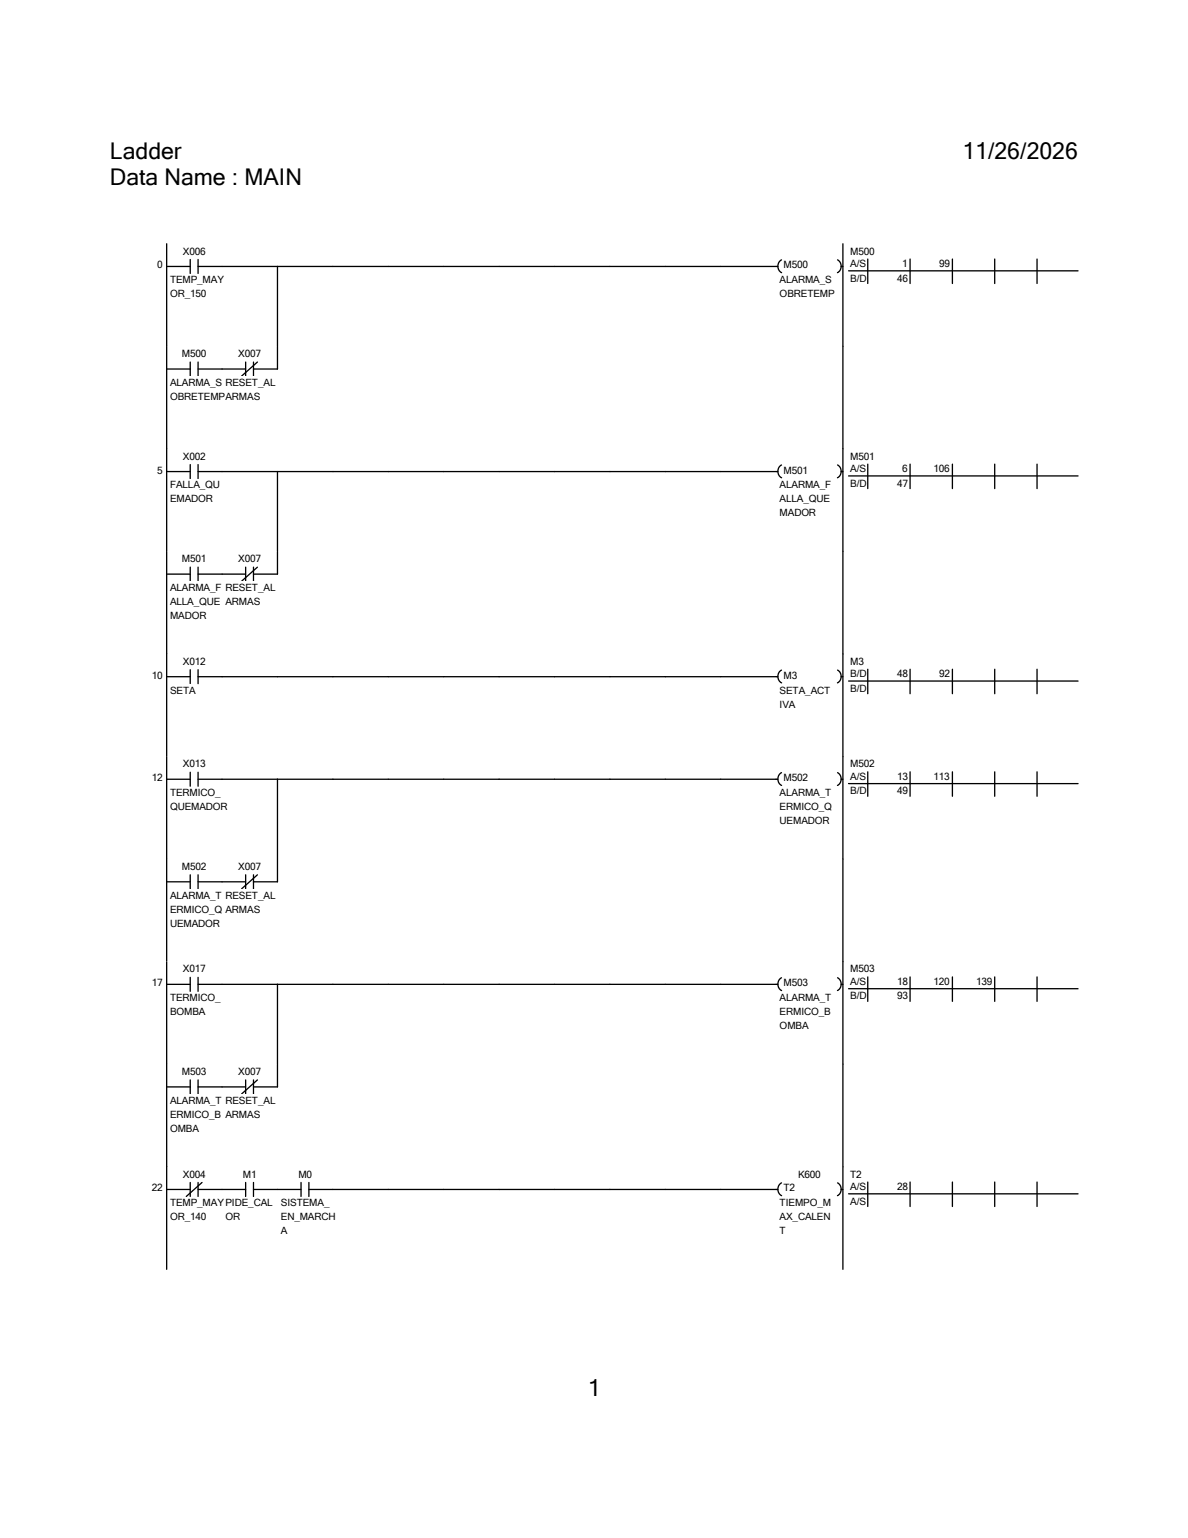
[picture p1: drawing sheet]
<svg xmlns="http://www.w3.org/2000/svg" width="216mm" height="279mm" viewBox="0 0 216 279" stroke-linecap="round" stroke-linejoin="round" font-family="sans-serif">
<path d="M20 44.3h175.8v200.2h-175.8z" fill-rule="evenodd" fill="#fff" stroke="#fff" stroke-width=".24"/>
<g fill="#fff">
<path d="M20 44.3h121.1v18.6h-121.1z" fill-rule="evenodd"/>
<path d="M141.1 44.3h12.1v18.6h-12.1zM28.5 47.2h1.5v1.9h-1.5z" fill-rule="evenodd"/>
</g>
<path d="M33.2 44.6h4.1v2.1h-4.1z" fill="#fff"/>
<path d="M30.3 48.4h4.3M34.6 47.1v2.6M36 48.4h4.4M36 47.1v2.6" fill="none" stroke="#000" stroke-width=".24"/>
<g fill="#fff">
<path d="M30.9 49.8h9.8v2.1h-9.8z"/>
<path d="M30.9 52.4h6.6v2h-6.6z"/>
</g>
<path d="M30.3 44.3v18.6M40.4 48.4h101M50.4 48.4v14.5M142 47.2a1.34 1.34 0 0 0 0 2.3" fill="none" stroke="#000" stroke-width=".24"/>
<path d="M142.4 47.2h4.4v1.9h-4.4z" fill="#fff"/>
<path d="M152.2 47.2a1.34 1.34 0 0 1 0 2.3M152.9 48.4h.3" fill="none" stroke="#000" stroke-width=".24"/>
<g fill="#fff">
<path d="M141.7 49.8h9.4v2.1h-9.4z"/>
<path d="M141.7 52.4h10v2h-10z"/>
</g>
<path d="M153.2 44.3v18.6" fill="none" stroke="#000" stroke-width=".24"/>
<g fill="#fff">
<path d="M154.2 44.3h41.7v7.6h-41.7z"/>
<path d="M154.5 44.6h4.4v2.1h-4.4z"/>
<path d="M154.5 46.9h2.9v2h-2.9z"/>
<path d="M164 46.9h1.4v2h-1.4z"/>
<path d="M170.7 46.9h2.4v2h-2.4z"/>
<path d="M154.5 49.5h3v2.1h-3z"/>
<path d="M163 49.5h2.4v2.1h-2.4z"/>
</g>
<path d="M154.2 49.2h41.7M157.7 47.1v4.4M165.4 47.1v4.4M173.1 47.1v4.4M180.8 47.1v4.4M188.5 47.1v4.4" fill="none" stroke="#000" stroke-width=".24"/>
<g fill="#fff">
<path d="M20 62.9h121.1v18.7h-121.1z" fill-rule="evenodd"/>
<path d="M141.1 62.9h12.1v18.7h-12.1zM33.1 63.2h4.4v2.1h-4.4z" fill-rule="evenodd"/>
</g>
<path d="M30.3 67h4.3M34.6 65.8v2.5M36 67h4.4M36 65.8v2.5" fill="none" stroke="#000" stroke-width=".24"/>
<g fill="#fff">
<path d="M30.9 68.5h9.4v2h-9.4z"/>
<path d="M30.9 71h10v2h-10z"/>
</g>
<path d="M30.3 62.9v18.6" fill="none" stroke="#000" stroke-width=".24"/>
<path d="M43.3 63.2h4.1v2.1h-4.1z" fill="#fff"/>
<path d="M40.4 67h4.2M44.6 65.8v2.5M46.1 67h4.3M46.1 65.8v2.5M46.8 65.8l-2.9 2.5" fill="none" stroke="#000" stroke-width=".24"/>
<g fill="#fff">
<path d="M41 68.5h9v2h-9z"/>
<path d="M41 71h6.3v2h-6.3z"/>
</g>
<path d="M50.4 62.9v4.1M153.2 62.9v18.6" fill="none" stroke="#000" stroke-width=".24"/>
<g fill="#fff">
<path d="M20 81.6h121.1v18.6h-121.1z" fill-rule="evenodd"/>
<path d="M141.1 81.6h12.1v18.6h-12.1zM28.5 84.4h1.5v2h-1.5z" fill-rule="evenodd"/>
</g>
<path d="M33.2 81.9h4.1v2h-4.1z" fill="#fff"/>
<path d="M30.3 85.7h4.3M34.6 84.4v2.5M36 85.7h4.4M36 84.4v2.5" fill="none" stroke="#000" stroke-width=".24"/>
<g fill="#fff">
<path d="M30.9 87.1h9.1v2h-9.1z"/>
<path d="M30.9 89.6h7.8v2.1h-7.8z"/>
</g>
<path d="M30.3 81.5v18.7M40.4 85.7h101M50.4 85.7v14.5M142 84.5a1.34 1.34 0 0 0 0 2.3" fill="none" stroke="#000" stroke-width=".24"/>
<path d="M142.4 84.4h4.4v2h-4.4z" fill="#fff"/>
<path d="M152.2 84.5a1.34 1.34 0 0 1 0 2.3M152.9 85.7h.3" fill="none" stroke="#000" stroke-width=".24"/>
<g fill="#fff">
<path d="M141.7 87.1h9.3v2h-9.3z"/>
<path d="M141.7 89.6h9.1v2.1h-9.1z"/>
<path d="M141.7 92.2h6.6v2h-6.6z"/>
</g>
<path d="M153.2 81.5v18.7" fill="none" stroke="#000" stroke-width=".24"/>
<g fill="#fff">
<path d="M154.2 81.5h41.7v7.7h-41.7z"/>
<path d="M154.5 81.9h4.4v2h-4.4z"/>
<path d="M154.5 84.2h2.9v2h-2.9z"/>
<path d="M164 84.2h1.4v2h-1.4z"/>
<path d="M169.7 84.2h3.4v2h-3.4z"/>
<path d="M154.5 86.8h3v2h-3z"/>
<path d="M163 86.8h2.4v2h-2.4z"/>
</g>
<path d="M154.2 86.5h41.7M157.7 84.3v4.5M165.4 84.3v4.5M173.1 84.3v4.5M180.8 84.3v4.5M188.5 84.3v4.5" fill="none" stroke="#000" stroke-width=".24"/>
<g fill="#fff">
<path d="M20 100.2h121.1v18.6h-121.1z" fill-rule="evenodd"/>
<path d="M141.1 100.2h12.1v18.6h-12.1zM33.1 100.5h4.4v2h-4.4z" fill-rule="evenodd"/>
</g>
<path d="M30.3 104.3h4.3M34.6 103v2.6M36 104.3h4.4M36 103v2.6" fill="none" stroke="#000" stroke-width=".24"/>
<g fill="#fff">
<path d="M30.9 105.7h9.4v2h-9.4z"/>
<path d="M30.9 108.2h9.1v2.1h-9.1z"/>
<path d="M30.9 110.8h6.6v2h-6.6z"/>
</g>
<path d="M30.3 100.2v18.6" fill="none" stroke="#000" stroke-width=".24"/>
<path d="M43.3 100.5h4.1v2h-4.1z" fill="#fff"/>
<path d="M40.4 104.3h4.2M44.6 103v2.6M46.1 104.3h4.3M46.1 103v2.6M46.8 103l-2.9 2.6" fill="none" stroke="#000" stroke-width=".24"/>
<g fill="#fff">
<path d="M41 105.7h9v2h-9z"/>
<path d="M41 108.2h6.3v2.1h-6.3z"/>
</g>
<path d="M50.4 100.2v4.1M153.2 100.2v18.6" fill="none" stroke="#000" stroke-width=".24"/>
<g fill="#fff">
<path d="M20 118.8h121.1v18.7h-121.1z" fill-rule="evenodd"/>
<path d="M141.1 118.8h12.1v18.7h-12.1zM27.6 121.7h2.4v2h-2.4z" fill-rule="evenodd"/>
</g>
<path d="M33.2 119.1h4.1v2.1h-4.1z" fill="#fff"/>
<path d="M30.3 122.9h4.3M34.6 121.7v2.5M36 122.9h4.4M36 121.7v2.5" fill="none" stroke="#000" stroke-width=".24"/>
<path d="M30.9 124.4h4.7v2h-4.7z" fill="#fff"/>
<path d="M30.3 118.8v18.6M40.4 122.9h101M142 121.7a1.34 1.34 0 0 0 0 2.4" fill="none" stroke="#000" stroke-width=".24"/>
<path d="M142.4 121.7h2.5v2h-2.5z" fill="#fff"/>
<path d="M152.2 121.7a1.34 1.34 0 0 1 0 2.4M152.9 122.9h.3" fill="none" stroke="#000" stroke-width=".24"/>
<g fill="#fff">
<path d="M141.7 124.4h9.2v2h-9.2z"/>
<path d="M141.7 126.9h2.9v2h-2.9z"/>
</g>
<path d="M153.2 118.8v18.6" fill="none" stroke="#000" stroke-width=".24"/>
<g fill="#fff">
<path d="M154.2 118.8h41.7v7.6h-41.7z"/>
<path d="M154.5 119.1h2.5v2.1h-2.5z"/>
<path d="M154.5 121.4h3v2h-3z"/>
<path d="M163 121.4h2.4v2h-2.4z"/>
<path d="M170.7 121.4h2.4v2h-2.4z"/>
<path d="M154.5 124h3v2.1h-3z"/>
</g>
<path d="M154.2 123.7h41.7M157.7 121.6v4.4M165.4 121.6v4.4M173.1 121.6v4.4M180.8 121.6v4.4M188.5 121.6v4.4" fill="none" stroke="#000" stroke-width=".24"/>
<g fill="#fff">
<path d="M20 137.5h121.1v18.6h-121.1z" fill-rule="evenodd"/>
<path d="M141.1 137.5h12.1v18.6h-12.1zM27.6 140.3h2.4v2h-2.4z" fill-rule="evenodd"/>
</g>
<path d="M33.2 137.8h4.1v2h-4.1z" fill="#fff"/>
<path d="M30.3 141.6h4.3M34.6 140.3v2.5M36 141.6h4.4M36 140.3v2.5" fill="none" stroke="#000" stroke-width=".24"/>
<g fill="#fff">
<path d="M30.9 143h9.2v2h-9.2z"/>
<path d="M30.9 145.5h10.5v2.1h-10.5z"/>
</g>
<path d="M30.3 137.4v18.7M40.4 141.6h101M50.4 141.6v14.5M142 140.4a1.34 1.34 0 0 0 0 2.3" fill="none" stroke="#000" stroke-width=".24"/>
<path d="M142.4 140.3h4.4v2h-4.4z" fill="#fff"/>
<path d="M152.2 140.4a1.34 1.34 0 0 1 0 2.3M152.9 141.6h.3" fill="none" stroke="#000" stroke-width=".24"/>
<g fill="#fff">
<path d="M141.7 143h9.3v2h-9.3z"/>
<path d="M141.7 145.5h9.5v2.1h-9.5z"/>
<path d="M141.7 148.1h9v2h-9z"/>
</g>
<path d="M153.2 137.4v18.7" fill="none" stroke="#000" stroke-width=".24"/>
<g fill="#fff">
<path d="M154.2 137.5h41.7v7.5h-41.7z"/>
<path d="M154.5 137.8h4.4v2h-4.4z"/>
<path d="M154.5 140h2.9v2.1h-2.9z"/>
<path d="M163 140h2.4v2.1h-2.4z"/>
<path d="M169.7 140h3.4v2.1h-3.4z"/>
<path d="M154.5 142.7h3v2h-3z"/>
<path d="M163 142.7h2.4v2h-2.4z"/>
</g>
<path d="M154.2 142.4h41.7M157.7 140.2v4.5M165.4 140.2v4.5M173.1 140.2v4.5M180.8 140.2v4.5M188.5 140.2v4.5" fill="none" stroke="#000" stroke-width=".24"/>
<g fill="#fff">
<path d="M20 156.1h121.1v18.6h-121.1z" fill-rule="evenodd"/>
<path d="M141.1 156.1h12.1v18.6h-12.1zM33.1 156.4h4.4v2h-4.4z" fill-rule="evenodd"/>
</g>
<path d="M34.6 158.9v2.6M36 158.9v2.6M30.3 160.2h4.3M36 160.2h4.4" fill="none" stroke="#000" stroke-width=".24"/>
<g fill="#fff">
<path d="M30.9 161.6h9.4v2.1h-9.4z"/>
<path d="M30.9 164.2h9.5v2h-9.5z"/>
<path d="M30.9 166.7h9.1v2h-9.1z"/>
</g>
<path d="M30.3 156.1v18.6" fill="none" stroke="#000" stroke-width=".24"/>
<path d="M43.3 156.4h4.1v2h-4.1z" fill="#fff"/>
<path d="M44.6 158.9v2.6M46.1 158.9v2.6M46.8 158.9l-2.9 2.6M40.4 160.2h4.2M46.1 160.2h4.3" fill="none" stroke="#000" stroke-width=".24"/>
<g fill="#fff">
<path d="M41 161.6h9v2.1h-9z"/>
<path d="M41 164.2h6.3v2h-6.3z"/>
</g>
<path d="M50.4 156.1v4.1M153.2 156.1v18.6" fill="none" stroke="#000" stroke-width=".24"/>
<g fill="#fff">
<path d="M20 174.7h121.1v18.6h-121.1z" fill-rule="evenodd"/>
<path d="M141.1 174.7h12.1v18.6h-12.1zM27.6 177.5h2.4v2.1h-2.4z" fill-rule="evenodd"/>
</g>
<path d="M33.2 175h4.1v2h-4.1z" fill="#fff"/>
<path d="M30.3 178.8h4.3M34.6 177.6v2.5M36 178.8h4.4M36 177.6v2.5" fill="none" stroke="#000" stroke-width=".24"/>
<g fill="#fff">
<path d="M30.9 180.3h9.2v2h-9.2z"/>
<path d="M30.9 182.8h6.4v2h-6.4z"/>
</g>
<path d="M30.3 174.7v18.6M40.4 178.8h101M50.4 178.8v14.5M142 177.6a1.34 1.34 0 0 0 0 2.3" fill="none" stroke="#000" stroke-width=".24"/>
<path d="M142.4 177.5h4.4v2.1h-4.4z" fill="#fff"/>
<path d="M152.2 177.6a1.34 1.34 0 0 1 0 2.3M152.9 178.8h.3" fill="none" stroke="#000" stroke-width=".24"/>
<g fill="#fff">
<path d="M141.7 180.3h9.3v2h-9.3z"/>
<path d="M141.7 182.8h9.3v2h-9.3z"/>
<path d="M141.7 185.3h5.2v2.1h-5.2z"/>
</g>
<path d="M153.2 174.7v18.6" fill="none" stroke="#000" stroke-width=".24"/>
<g fill="#fff">
<path d="M154.2 174.7h41.7v7.6h-41.7z"/>
<path d="M154.5 175h4.4v2h-4.4z"/>
<path d="M154.5 177.3h2.9v2.1h-2.9z"/>
<path d="M163 177.3h2.4v2.1h-2.4z"/>
<path d="M169.7 177.3h3.4v2.1h-3.4z"/>
<path d="M177.4 177.3h3.4v2.1h-3.4z"/>
<path d="M154.5 179.9h3v2h-3z"/>
<path d="M163 179.9h2.4v2h-2.4z"/>
</g>
<path d="M154.2 179.6h41.7M157.7 177.5v4.4M165.4 177.5v4.4M173.1 177.5v4.4M180.8 177.5v4.4M188.5 177.5v4.4" fill="none" stroke="#000" stroke-width=".24"/>
<g fill="#fff">
<path d="M20 193.3h121.1v18.7h-121.1z" fill-rule="evenodd"/>
<path d="M141.1 193.3h12.1v18.7h-12.1zM33.1 193.6h4.4v2.1h-4.4z" fill-rule="evenodd"/>
</g>
<path d="M30.3 197.5h4.3M34.6 196.2v2.5M36 197.5h4.4M36 196.2v2.5" fill="none" stroke="#000" stroke-width=".24"/>
<g fill="#fff">
<path d="M30.9 198.9h9.4v2h-9.4z"/>
<path d="M30.9 201.4h9.3v2.1h-9.3z"/>
<path d="M30.9 204h5.3v2h-5.3z"/>
</g>
<path d="M30.3 193.3v18.7" fill="none" stroke="#000" stroke-width=".24"/>
<path d="M43.3 193.6h4.1v2.1h-4.1z" fill="#fff"/>
<path d="M40.4 197.5h4.2M44.6 196.2v2.5M46.1 197.5h4.3M46.1 196.2v2.5M46.8 196.2l-2.9 2.5" fill="none" stroke="#000" stroke-width=".24"/>
<g fill="#fff">
<path d="M41 198.9h9v2h-9z"/>
<path d="M41 201.4h6.3v2.1h-6.3z"/>
</g>
<path d="M50.4 193.3v4.2M153.2 193.3v18.7" fill="none" stroke="#000" stroke-width=".24"/>
<g fill="#fff">
<path d="M20 212h121.1v18.6h-121.1z" fill-rule="evenodd"/>
<path d="M141.1 212h12.1v18.6h-12.1zM27.6 214.8h2.4v2h-2.4z" fill-rule="evenodd"/>
</g>
<path d="M33.2 212.3h4.1v2h-4.1z" fill="#fff"/>
<path d="M30.3 216.1h4.3M34.6 214.8v2.6M36 216.1h4.4M36 214.8v2.6M36.7 214.8l-2.8 2.6" fill="none" stroke="#000" stroke-width=".24"/>
<g fill="#fff">
<path d="M30.9 217.5h9.8v2h-9.8z"/>
<path d="M30.9 220h6.6v2.1h-6.6z"/>
</g>
<path d="M30.3 212v18.6" fill="none" stroke="#000" stroke-width=".24"/>
<path d="M44.2 212.3h2.4v2h-2.4z" fill="#fff"/>
<path d="M40.4 216.1h4.2M44.6 214.8v2.6M46.1 216.1h4.3M46.1 214.8v2.6" fill="none" stroke="#000" stroke-width=".24"/>
<g fill="#fff">
<path d="M41 217.5h8.5v2h-8.5z"/>
<path d="M41 220h2.6v2.1h-2.6z"/>
<path d="M54.2 212.3h2.5v2h-2.5z"/>
</g>
<path d="M50.4 216.1h4.3M54.7 214.8v2.6M56.1 216.1h4.4M56.1 214.8v2.6" fill="none" stroke="#000" stroke-width=".24"/>
<g fill="#fff">
<path d="M51.1 217.5h8.8v2h-8.8z"/>
<path d="M51.1 220h9.9v2.1h-9.9z"/>
<path d="M51.1 222.6h1.1v2h-1.1z"/>
</g>
<path d="M60.5 216.1h80.9M142 214.9a1.34 1.34 0 0 0 0 2.3" fill="none" stroke="#000" stroke-width=".24"/>
<g fill="#fff">
<path d="M145 212.3h4.1v2h-4.1z"/>
<path d="M142.4 214.8h2.1v2h-2.1z"/>
</g>
<path d="M152.2 214.9a1.34 1.34 0 0 1 0 2.3M152.9 216.1h.3" fill="none" stroke="#000" stroke-width=".24"/>
<g fill="#fff">
<path d="M141.7 217.5h9.3v2h-9.3z"/>
<path d="M141.7 220h9.2v2.1h-9.2z"/>
<path d="M141.7 222.6h1.1v2h-1.1z"/>
</g>
<path d="M153.2 212v18.6" fill="none" stroke="#000" stroke-width=".24"/>
<g fill="#fff">
<path d="M154.2 212h41.7v7.6h-41.7z"/>
<path d="M154.5 212.3h2.1v2h-2.1z"/>
<path d="M154.5 214.6h2.9v2h-2.9z"/>
<path d="M163 214.6h2.4v2h-2.4z"/>
<path d="M154.5 217.2h2.9v2h-2.9z"/>
</g>
<path d="M154.2 216.9h41.7M157.7 214.7v4.5M165.4 214.7v4.5M173.1 214.7v4.5M180.8 214.7v4.5M188.5 214.7v4.5" fill="none" stroke="#000" stroke-width=".24"/>
<g fill="#fff">
<path d="M20 25h13v4.8h-13z"/>
<path d="M174.9 25h21v4.8h-21z"/>
<path d="M20 29.8h34.9v4.7h-34.9z"/>
<path d="M106.8 249.6h2.3v4.8h-2.3z"/>
</g>
<g font-size="4.2">
<text x="20" y="28.9">Ladder</text>
<text x="174.9" y="28.9">11/26/2026</text>
<text x="20" y="33.7">Data Name : MAIN</text>
<text x="106.8" y="253.5">1</text>
</g>
<g font-size="1.8">
<text x="33.2" y="46.3">X006</text>
<text x="154.5" y="46.3">M500</text>
<text x="28.5" y="48.8">0</text>
<text x="30.9" y="51.5">TEMP_MAY</text>
<text x="141.7" y="51.5">ALARMA_S</text>
<text x="142.4" y="48.8">M500</text>
<text x="154.5" y="48.6">A/S</text>
<text x="154.5" y="51.2">B/D</text>
<text x="163" y="51.2">46</text>
<text x="164" y="48.6">1</text>
<text x="170.7" y="48.6">99</text>
<text x="30.9" y="54">OR_150</text>
<text x="141.7" y="54">OBRETEMP</text>
<text x="33.1" y="64.9">M500</text>
<text x="43.3" y="64.9">X007</text>
<text x="30.9" y="70.1">ALARMA_S</text>
<text x="41" y="70.1">RESET_AL</text>
<text x="30.9" y="72.6">OBRETEMP</text>
<text x="41" y="72.6">ARMAS</text>
<text x="33.2" y="83.5">X002</text>
<text x="154.5" y="83.5">M501</text>
<text x="28.5" y="86.1">5</text>
<text x="30.9" y="88.7">FALLA_QU</text>
<text x="141.7" y="88.7">ALARMA_F</text>
<text x="142.4" y="86.1">M501</text>
<text x="154.5" y="85.8">A/S</text>
<text x="154.5" y="88.4">B/D</text>
<text x="163" y="88.4">47</text>
<text x="164" y="85.8">6</text>
<text x="169.7" y="85.8">106</text>
<text x="30.9" y="91.3">EMADOR</text>
<text x="141.7" y="91.3">ALLA_QUE</text>
<text x="141.7" y="93.8">MADOR</text>
<text x="30.9" y="107.4">ALARMA_F</text>
<text x="33.1" y="102.2">M501</text>
<text x="41" y="107.4">RESET_AL</text>
<text x="43.3" y="102.2">X007</text>
<text x="30.9" y="109.9">ALLA_QUE</text>
<text x="30.9" y="112.4">MADOR</text>
<text x="41" y="109.9">ARMAS</text>
<text x="27.6" y="123.3">10</text>
<text x="33.2" y="120.8">X012</text>
<text x="142.4" y="123.3">M3</text>
<text x="154.5" y="120.8">M3</text>
<text x="154.5" y="123.1">B/D</text>
<text x="154.5" y="125.7">B/D</text>
<text x="163" y="123.1">48</text>
<text x="170.7" y="123.1">92</text>
<text x="30.9" y="126">SETA</text>
<text x="141.7" y="126">SETA_ACT</text>
<text x="141.7" y="128.6">IVA</text>
<text x="27.6" y="141.9">12</text>
<text x="33.2" y="139.4">X013</text>
<text x="142.4" y="141.9">M502</text>
<text x="154.5" y="139.4">M502</text>
<text x="154.5" y="141.7">A/S</text>
<text x="163" y="141.7">13</text>
<text x="169.7" y="141.7">113</text>
<text x="30.9" y="144.7">TERMICO_</text>
<text x="30.9" y="147.2">QUEMADOR</text>
<text x="141.7" y="144.7">ALARMA_T</text>
<text x="141.7" y="147.2">ERMICO_Q</text>
<text x="141.7" y="149.7">UEMADOR</text>
<text x="154.5" y="144.3">B/D</text>
<text x="163" y="144.3">49</text>
<text x="33.1" y="158">M502</text>
<text x="43.3" y="158">X007</text>
<text x="30.9" y="163.3">ALARMA_T</text>
<text x="30.9" y="165.8">ERMICO_Q</text>
<text x="41" y="163.3">RESET_AL</text>
<text x="41" y="165.8">ARMAS</text>
<text x="30.9" y="168.4">UEMADOR</text>
<text x="27.6" y="179.2">17</text>
<text x="33.2" y="176.7">X017</text>
<text x="142.4" y="179.2">M503</text>
<text x="154.5" y="176.7">M503</text>
<text x="154.5" y="179">A/S</text>
<text x="163" y="179">18</text>
<text x="169.7" y="179">120</text>
<text x="177.4" y="179">139</text>
<text x="30.9" y="181.9">TERMICO_</text>
<text x="30.9" y="184.4">BOMBA</text>
<text x="141.7" y="181.9">ALARMA_T</text>
<text x="141.7" y="184.4">ERMICO_B</text>
<text x="154.5" y="181.6">B/D</text>
<text x="163" y="181.6">93</text>
<text x="141.7" y="187">OMBA</text>
<text x="33.1" y="195.3">M503</text>
<text x="43.3" y="195.3">X007</text>
<text x="30.9" y="200.5">ALARMA_T</text>
<text x="30.9" y="203.1">ERMICO_B</text>
<text x="41" y="200.5">RESET_AL</text>
<text x="41" y="203.1">ARMAS</text>
<text x="30.9" y="205.6">OMBA</text>
<text x="33.2" y="213.9">X004</text>
<text x="44.2" y="213.9">M1</text>
<text x="54.2" y="213.9">M0</text>
<text x="145" y="213.9">K600</text>
<text x="154.5" y="213.9">T2</text>
<text x="27.6" y="216.5">22</text>
<text x="30.9" y="219.2">TEMP_MAY</text>
<text x="30.9" y="221.7">OR_140</text>
<text x="41" y="219.2">PIDE_CAL</text>
<text x="41" y="221.7">OR</text>
<text x="51.1" y="219.2">SISTEMA_</text>
<text x="51.1" y="221.7">EN_MARCH</text>
<text x="141.7" y="219.2">TIEMPO_M</text>
<text x="141.7" y="221.7">AX_CALEN</text>
<text x="142.4" y="216.5">T2</text>
<text x="154.5" y="216.2">A/S</text>
<text x="154.5" y="218.9">A/S</text>
<text x="163" y="216.2">28</text>
<text x="51.1" y="224.2">A</text>
<text x="141.7" y="224.2">T</text>
</g>
</svg>
